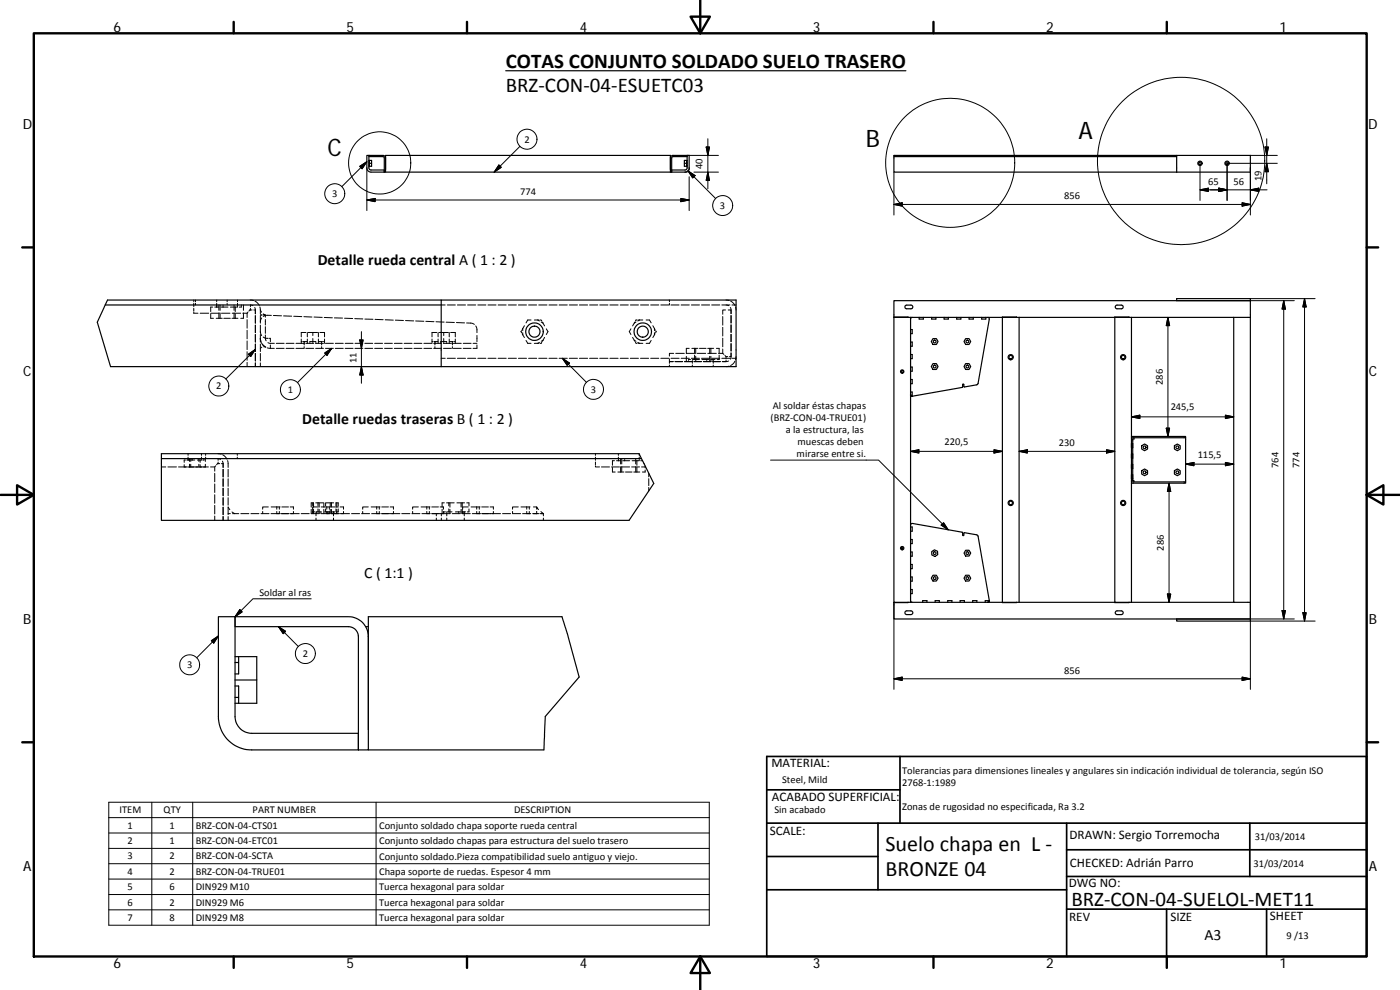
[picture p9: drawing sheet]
<svg xmlns="http://www.w3.org/2000/svg" width="420mm" height="297mm" viewBox="0 0 420 297" stroke-linecap="round" stroke-linejoin="round" font-family="sans-serif">
<g fill="none" stroke="#000" stroke-width=".36">
<path d="M151.8 21.2h120.1M110.7 49h.8M110.7 48.1h.8v1.8h-.8M110.7 49.2l.1 .7M110.7 48.3h.1M110.7 49.7h.1M110.8 48.1l-.1 .7M115.3 51h-4l-.4-.2-.2-.4v-3.8h-.6v3.8a1.26 1.26 0 0 0 1.2 1.2h4M115.6 47h.1M115.7 47.4l-.5-.7-4.5-.1v.4l4.5 .1 .1 4.5M115.7 51.6h85.5M115.7 47.4v3.5"/>
<path d="M115.7 47.4v4.2h-.4M201.2 47h.1M201.2 47.4l.1-.4 .5-.3 4.4-.1v.4l-4.5 .1-.1 4.5h-.4M201.2 47.4v-.8h-85.5v.8M201.2 47.4v4.2M201.6 51h4l.4-.2 .2-.4v-3.8h.6v3.8a1.26 1.26 0 0 1-1.2 1.2h-4zM205.4 49h.8M206.1 48.3h.1M206.1 49.7h.1M206.1 48.1l.1 .7M206.2 48.1h-.8v1.8h.8M206.2 49.2l-.1 .7"/>
<path d="M268.3 47v4.6h84.8M353.1 46.6h22.2v5h-22.2zM353.1 46.6h-84.8v.4h84.8M31.6 91.5h100.8M132.4 90h-100.1l-3.1 6.7 4 13.3h187.7v-20h-88.5v20M268.3 95.1l4.2 .1M268.3 95.1v.1M268.3 95.2v85.5h4.2M268.3 95.2h4.2M271.8 91.6l1.6-.1a.55 .55 0 0 1 .5 .6 .55 .55 0 0 1-.5 .5h-1.3a.57 .57 0 0 1-.5-.3 .57 .57 0 0 1 .2-.7zM272.5 95.2h.8M273.3 95.2h31.8"/>
<path d="M273.3 98.9h.5v1.2h-.5M273.3 95.2v85.5M273.8 95.2l-.4 .2-.1 .3M277.1 95.2v.5h-1.2v-.5M280.9 95.2v.5h-1.3v-.5M284.6 95.2v.5h-1.3v-.5M288.4 95.2v.5h-1.3v-.5M292.1 95.2v.5h-1.3v-.5M295.9 95.2v.5h-1.3v-.5M296.4 95.2l.3 .2 .2 .4-3.5 19.5-4 .8-.3-.9-.4 1-14.8 2.7-.6-.3M305.1 95.2l-4.3-.1v85.6h4.3M305.1 95.2h.7"/>
<path d="M305.8 95.2h33M305.8 95.2v85.5M334.9 91.6l1.6-.1a.55 .55 0 0 1 .6 .6 .55 .55 0 0 1-.6 .5h-1.3a.56 .56 0 0 1-.5-.3 .56 .56 0 0 1 .2-.7zM338.8 95.2l-4.2-.1v85.6h4.2M338.8 95.2h.8M339.6 95.2h35.7M339.6 95.2v85.5M353.1 89.6h22.2v.6h-22.2zM370.3 95.2v85.5h5M375.3 90.2h-107v4.9M375.3 90.2v5M375.3 95.2v85.5"/>
<path d="M273.3 118.4v.1M273.3 106.4h.5v1.2h-.5M273.3 113.9h.5v1.2h-.5M273.3 117.6h.5v1.3M273.3 110.1h.5v1.3h-.5M273.3 102.6h.5v1.3h-.5M273.3 118.4l.5 .5-.4-.2zM280 101.6h1l.5 .9-.5 .9h-1l-.5-.9zM280 109.1h1l.5 .9-.5 .8h-1l-.5-.8zM289.8 101.6h1l.5 .9-.5 .9h-1l-.5-.9zM289.8 109.1h1l.5 .9-.5 .8h-1l-.5-.8zM192.5 137.6h-144.1v18.5h140.4l7.4-11-4.4-9h-143.4v1.5"/>
<path d="M339.6 131h16.2v.3h-16.2M339.6 131.7h.3v12M339.9 136.2h-.3v1.3h.3M339.9 139.3h-.3v1.3h.3M339.9 133.1h-.3v1.2h.3M340.3 131.3v.4h-.4M342.6 133.7l.9-.5 .9 .5v1l-.9 .5-.9-.5zM352.5 133.7l.8-.5 .9 .5v1l-.9 .5-.8-.5zM355.8 131.3v13.3M273.3 157.6l.2-.5h.4l14.8 2.6 .4 1 .3-.9 4 .8 3.4 19.9M273.3 158.1h.5v1.3h-.5M339.6 142.5h.3"/>
<path d="M339.6 143.7h.3M339.6 144.6h16.2v.4h-16.2M339.9 143.7v.5h-.3M339.9 144.2h.4v.4M342.6 141.2l.9-.5 .9 .5v1l-.9 .5-.9-.5zM352.5 141.2l.8-.5 .9 .5v1l-.9 .5-.8-.5zM273.3 165.6h.5v1.3h-.5M273.3 173.1h.5v1.3h-.5M273.3 176.9h.5v1.2h-.5M273.3 169.4h.5v1.2h-.5M273.3 161.9h.5v1.2h-.5M279.6 165.5l.8-.5 1 .4v1l-.8 .6-.9-.5z"/>
<path d="M280 172.6h1l.5 .9-.5 .8h-1l-.5-.8zM289.8 165.1h1l.5 .8-.5 .9h-1l-.5-.9zM289.8 172.6h1l.5 .9-.5 .8h-1l-.5-.8zM70.5 197h6.6v14h-6.6M70.5 198.8h1.1M71.6 197v5.2h-1.1M109.7 188h.8M110.5 191v-6h58.1l1.8 5.6 3.4 12.5-10.2 11.9-.4 10h-52.7M110.5 191v28M110.5 191a5.9 5.9 0 0 0-5.9-6h-34.1v3h34.1a3 3 0 0 1 3 3v34M110.5 191v34h-2.9M268.3 180.7v.1"/>
<path d="M271.8 183.4l1.6-.1a.56 .56 0 0 1 .5 .5 .56 .56 0 0 1-.5 .6h-1.3a.57 .57 0 0 1-.5-.4 .57 .57 0 0 1 .2-.6zM272.5 180.7l-4.2 .1M272.5 180.7h.8M273.3 180.7h31.8M273.3 180.2l.5 .5M278.2 180.7v-.5h-1.3v.5M281.9 180.7v-.5h-1.2v.5M285.7 180.7v-.5h-1.3v.5M289.4 180.7v-.5h-1.2v.5M293.2 180.7v-.5h-1.3v.5M296.5 180.7l.4-.5zM296.8 180.6l-.4 .1"/>
<path d="M296.9 180.2h-1.2v.5M305.1 180.7h.7M305.8 180.7h33M334.9 183.4l1.6-.1a.56 .56 0 0 1 .6 .5 .56 .56 0 0 1-.6 .6h-1.3a.56 .56 0 0 1-.5-.4 .56 .56 0 0 1 .2-.6zM338.8 180.7h.8M339.6 180.7h30.7M375.3 180.7v5.7h-22.2v-.7h22.2h-107v-4.9M70.5 204h6.6M70.5 205.8h1.1v5.2M70.5 209.3h1.1M107.6 220h-32a5 5 0 0 1-5.1-5v-30h-5v30a10 10 0 0 0 10.1 10h32"/>
<circle cx="360.1" cy="49" r=".4"/>
<circle cx="360.1" cy="49" r=".65"/>
<circle cx="368.3" cy="49" r=".65"/>
<circle cx="368.3" cy="49" r=".42"/>
<circle cx="160.4" cy="99.5" r="1.66"/>
<circle cx="160.4" cy="99.5" r="2.63"/>
<circle cx="192.9" cy="99.5" r="2.63"/>
<circle cx="192.9" cy="99.5" r="1.66"/>
<circle cx="270.8" cy="111.5" r=".31"/>
<circle cx="270.8" cy="111.5" r=".49"/>
<circle cx="280.5" cy="110" r=".43"/>
<circle cx="280.5" cy="102.5" r=".42"/>
<circle cx="290.3" cy="110" r=".42"/>
<circle cx="290.3" cy="102.5" r=".42"/>
<circle cx="303.3" cy="107.2" r=".53"/>
<circle cx="303.3" cy="107.2" r=".78"/>
<circle cx="337.1" cy="107.2" r=".53"/>
<circle cx="337.1" cy="107.2" r=".78"/>
<circle cx="343.5" cy="134.2" r=".43"/>
<circle cx="353.3" cy="134.2" r=".42"/>
<circle cx="303.3" cy="150.9" r=".78"/>
<circle cx="303.3" cy="150.9" r=".53"/>
<circle cx="337.1" cy="150.9" r=".78"/>
<circle cx="337.1" cy="150.9" r=".53"/>
<circle cx="343.5" cy="141.7" r=".42"/>
<circle cx="353.3" cy="141.7" r=".41"/>
<circle cx="270.8" cy="164.5" r=".31"/>
<circle cx="270.8" cy="164.5" r=".5"/>
<circle cx="280.5" cy="173.5" r=".42"/>
<circle cx="280.5" cy="166" r=".42"/>
<circle cx="290.3" cy="173.4" r=".41"/>
<circle cx="290.3" cy="166" r=".41"/>
</g>
<g fill="#000">
<circle cx="273.3" cy="118.4" r=".18"/>
<circle cx="296.4" cy="180.7" r=".18"/>
</g>
<g fill="none" stroke="#000" stroke-width=".3">
<path d="M108 49.9l2.1-1.4-1.4 2.1zM110.1 48.5l-7.5 7.5M110.1 50.4v12.8M149.7 49.5l.7 .7-2.1 1.4zM156.1 43.9l-7.8 7.7M204.3 59.5l2.5 .5-2.5 .5zM205.6 51.6h.6M206.2 46.6h9.4M206.5 51.3l8.3 8.3M206.5 51.3l2.1 1.4-.7 .7zM206.8 50.4v.6M206.8 53v10.2"/>
<path d="M208.2 51.6h7.4M211.9 44.1h1l-.5 2.5zM212.4 41.6v15M212.4 51.6l.5 2.5h-1zM268.3 51.6v12.9M360.1 49v11.1M360.1 57l2.5-.5v.9zM365.7 56.5l2.6 .5-2.6 .4zM375.3 46.6h8M375.3 50.4v14.1M375.3 57l2.5-.5v.9zM379.7 44.1h1l-.5 2.5z"/>
<path d="M380.2 41.6v13.5M380.2 49l.5 2.5h-1zM380.3 57h-20.2M383.3 49h-15v11.1M110.1 60l2.5-.5v1zM110.1 60h96.7M268.3 61.3l2.5-.5v1zM268.3 61.3h107M372.8 60.8l2.5 .5-2.5 .5zM58.2 91v1M58.2 90v.5M58.2 92.5v.8"/>
<path d="M58.2 93.6v.4h1.2M58.7 90v.5M58.7 91v.5M60.1 94h2.5M63.2 94.1v1.4h.9M63.3 94h2.5M63.8 92.1h-.6v1.4M64.9 95.5h1.8M65 90v.5M65 91v.7M65.1 91.9l-.1 .2M65.7 92.1h-1.3"/>
<path d="M65.7 91.5v1.6M65.7 93.9v1.6M66.1 91.5v1.6M66.1 93.9v1.6M66.3 92.1h2.1M66.5 94h2.5M66.9 91.5v.2M66.9 91.9v.2M67.2 95.5h1.9M68.2 90v.5M68.2 91v.5M69.1 92.1h2.1"/>
<path d="M69.6 95.5h1.8M69.7 94h2.5M70.2 91.5v1.6M70.2 93.9v1.6M70.6 92.1v1.4M70.6 94.1v1.4M71.3 90v.5M71.3 91v.7M71.3 91.9v.2M72.4 91.9v.2h-.6M72.4 91.5v.2M72.9 94h1.3"/>
<path d="M73.1 93.9v1.6h-.8M73.1 91.5v1.6M74.2 94v1.3M74.2 95.9v2.6M74.2 99.1v2.6M74.4 93.6l-.2 .4M75.2 90l.9 .2M75.2 92.5v.5M75.7 93h-.7l-.3 .3M75.9 91.7l-.7-.2v.5M76.2 93h.4M76.4 92.3l.2 .7"/>
<path d="M76.5 90.3l1.3 1.4M76.6 93v1.1M76.6 94.7v2.3M76.6 97.6v2.2M78 92.1l.1 .9M78.1 93v1.1M78.1 94.7v2.3M78.1 97.6v2.2M78.1 93l.4 .7M78.1 94.5h.5M78.1 99.5l.4 1.2M78.5 95.4l-.4 1.2"/>
<path d="M79 94.2l.6 .3h-.4h.4v.7M79.6 98v2M79.6 95.9v1.6M81.4 94.6h-1.5l-.9 .3M82.1 94.7l2.4 .1M85.1 94.8l2.4 .1M88.1 94.9l2.5 .1M91.2 95l2.4 .1M91.8 99.8h-1.4v1.3M92.2 99.8v1.3M92.5 99.8h2.8M93.9 99.8v.9"/>
<path d="M94.2 95.1l2.5 .1M95.6 99.8v1.3M96 99.8h1.4v1.3M97.3 95.3l2.4 .1M100.4 95.4h2.4M103.4 95.5l2.4 .1M106.5 95.6l2.4 .1M108.5 99.5v15.5M109.5 95.7l2.4 .1M112.6 95.8l2.4 .1M115.6 95.9l2.4 .2M118.6 96.1l2.5 .1"/>
<path d="M121.7 96.2l2.5 .1M124.7 96.3l2.5 .1M127.8 96.4l2.4 .1M130.8 96.5l2.5 .1M131.1 99.8h-1.4v1.3M131.5 99.8v1.3M131.8 99.8h2.8M132.4 91.5h1.2M133.2 99.8v.9M133.9 96.7l2.5 .1M134.2 91.5h2.5M134.8 99.8v1.3"/>
<path d="M135.2 99.8h1.4v1.3M137 96.8l2.4 .1M137.3 91.5h2.4M140 96.9l1.6 .1 .8 .3M140.3 91.5h2.5M142.8 97.8l.3 .8v1.2M143.4 91.5h2.4M146.4 91.5h2.5M149.5 91.5h2.4M152.5 91.5h2.5M155.6 91.5h2.4M156.5 99.2l-.2 .3 .2 .3"/>
<path d="M156.9 98.6v.6M156.9 99.8v.6M156.9 98.6l-.2 .3M157.4 97.7l-.5 .9M158.6 91.5h2.5M159.4 96h-1l-.5 .9M160.4 96h1.3M161.4 96l.5 .3M161.7 91.5h2.5M162.1 96h.3l.2 .3M162.4 96.6l.6 .3M162.8 96.6l.2 .3"/>
<path d="M163 96.9l.4 .9M163.9 98.7l.6 .8-.6 .9M164.8 91.5h2.4M167.8 91.5h2.5M170.8 91.5h2.5M173.9 91.5h2.4M176.9 91.5h2.5M180 91.5h2.4M183 91.5h2.5M186.1 91.5h2.5M189.2 91.5h2.4M189.3 98.7l-.4 .8 .4 .9"/>
<path d="M190.4 96.9l-.5 .9M190.5 96.6l-.1 .3M190.9 96.6l-.5 .3M191.2 96h-.3l-.2 .3M191.6 96h1.3M191.9 96l-.5 .3M192.2 91.5h2.5M193.9 96h1l.5 .9M195.3 91.5h2.4M195.9 97.7l.5 .9M196.4 98.6v.6M196.4 99.8v.6"/>
<path d="M196.4 98.6l.2 .3M196.8 99.2l.1 .3-.1 .3M198.3 91.5h2.5M200.9 90v.5M200.9 91v.5M201.4 91.5h2.4M204.4 91.5h2.5M207.5 91.5h2.4M210.5 91.5h2.5M213.6 91.5h2.4M216.6 91.5h2.5M216.9 95v2.6"/>
<path d="M216.9 98.2v2.6M217.8 93h-.9v1.3M217.9 91.5l.8 .2M217.9 90l.9 .2M219.2 92.3l.2 1.8v-1.1h-.8M219.3 90.3l1.3 1.4M219.4 94.7v2.2M219.4 97.5v2.2M219.7 91.5h1.2M220.7 92.1l.2 .9M350.5 95.2v35.8M350.5 95.2l.5 2.5h-1z"/>
<path d="M375.3 90.2h13.1M375.3 89.6h19.4M385.3 90.2l.5 2.5h-1zM385.3 90.2v95.5M391.5 89.6v96.8M391.5 89.6l.5 2.5h-1zM74.2 102.3v2.6M74.2 105.5v2.6M74.2 108.7v1.3M74.5 106.3l2.1-1.5-1.4 2.2zM76.6 100.4v2.2M76.6 103.2v2.3"/>
<path d="M76.6 106v2.3M76.6 108.9v1.1M76.6 104.8l-8.8 8.9M78.1 100.4v2.2M78.1 103.2v2.3M78.1 106v2.3M78.1 108.9v1.1M78.3 102.4l-.2-.9 .3 1.2M78.5 102.9l1.3 1.3M78.6 104.2l-.5 .3M78.7 103.3l.9 .8-.5-.1M79 101.1l1.5 .4"/>
<path d="M79.6 100.5l.3 1.8M80.2 104.4l.9 .1M80.4 102.8l1.9 .2M80.8 101.5h.3v1M81.1 104.5h1.2M81.1 103.5v1M82.9 103h2.4M82.9 104.5h2.4M85.9 103h2.3M85.9 104.5h2.3M88.8 103h2.4M88.8 104.5h2.4"/>
<path d="M90.4 102.5h.3M90.4 101.7v1.3M91 102.5h1.2M91.3 102.5v.2M91.3 102.8v.7M91.3 104v.5M91.8 103h2.3M91.8 104.5h2.3M92.2 101.7v1.3M93 102.5v.2M93 102.8v.2M93 102.5h1.8v.2"/>
<path d="M93.9 101.6v1.1M93.9 102.8v.2M94.7 104.5h2.4M94.8 102.8l-.1 .2h2.4M95.6 101.7v1.3M95.6 102.5h.9M96.5 102.8v.2M96.5 102.5v.2M96.5 102.8v.7M96.5 104v.5M96.8 102.5l-.3 .2M97.1 102.5h.3"/>
<path d="M97.4 101.7v1.3M97.4 105.9l2.2-1.4-1.5 2.1zM97.7 103h2.3M97.7 104.5h2.3M99.6 104.5l-10.3 10.3M100.6 103h2.4M100.6 104.5h2.4M103.6 103h2.3M103.6 104.5h2.3M106.5 103h2.4M106.5 104.5h2.4M108 102h1l-.5 2.5z"/>
<path d="M108.5 110l.5 2.5h-1zM109.5 103h2.4M109.5 104.5h2.4M112.4 103h2.4M112.4 104.5h2.4M115.4 103h2.4M115.4 104.5h2.4M118.4 103h2.3M118.4 104.5h2.3M121.3 103h2.4M121.3 104.5h2.4M124.2 103h2.4"/>
<path d="M124.2 104.5h2.4M127.2 103h2.4M127.2 104.5h2.4M129.7 102.5h.3M129.7 101.7v1.3M130.2 103h2.3M130.2 104.5h2.3M130.3 102.5h1.1M130.5 104v.5M130.5 102.5v.2M130.5 102.8v.7M131.5 101.7v1.3"/>
<path d="M132.2 102.8v.2M132.4 107.5h1.2M133.1 103h2.4M133.1 104.5h2.4M133.2 101.6v1.1M133.2 102.8v.2M134 102.5h-1.7l-.1 .2M134.1 102.5v.2M134.1 102.8v.2M134.2 107.5h2.5M134.8 101.7v1.3M134.9 102.5h.9"/>
<path d="M135.8 102.8v.2M135.8 104v.5M135.8 102.5v.2M135.8 102.8v.7M136 103h2.4M136 102.5l-.2 .2M136 104.5h2.4M136.4 102.5h.2M136.6 101.7v1.3M137.3 107.5h2.4M139 103h2.4M139 104.5h2.4"/>
<path d="M140.3 107.5h2.5M142 103h1.1M143.1 103.5v1h-1.1M143.1 100.6v1.9M143.4 107.5h2.4M146.4 107.5h2.5M149.5 107.5h2.4M152.5 107.5h2.5M155.6 107.5h2.4M156.7 100.1l.2 .3M156.9 100.4l.5 .9M157.9 102.2l.5 .8h1"/>
<path d="M158.6 107.5h2.5M160.4 103h1.3M161.7 107.5h2.5M161.9 102.7l-.5 .3M162.6 102.7l-.2 .3h-.3M163 102.1l-.6 .3M163 102.1l-.2 .3M163.4 101.2l-.4 .9M164.8 107.5h2.4M167.8 107.5h2.5M168.8 107.5l2.1 1.4-.7 .7zM168.8 107.5l7.2 7.2"/>
<path d="M170.8 107.5h2.5M173.9 107.5h2.4M176.9 107.5h2.5M180 107.5h2.4M183 107.5h2.5M186.1 107.5h2.5M189.2 107.5h2.4M189.9 101.2l.5 .9M190.4 102.1l.5 .3M190.4 102.1l.1 .3M190.7 102.7l.2 .3h.3M191.4 102.7l.5 .3"/>
<path d="M191.6 103h1.3M192.2 107.5h2.5M195.3 107.5h2.4M195.4 102.2l-.5 .8h-1M196.4 100.4l-.5 .9M196.6 100.1l-.2 .3M198.3 107.5h2.5M200.9 109.5v.5M200.9 107.7v.8h1.1h-1.1v.5M201.4 107.5h2.4M202.2 106h-1.3v.8M202.8 106h2.6"/>
<path d="M204.4 107.5h2.5M204.9 108.5h-2.3M206 106.9v1.6M206 106h2.6M206.6 108.3v.2M206.8 104.5h-.8v1.6M207.2 107.9h-.6v.2M207.5 107.5h2.4M207.6 104.5h1.8M207.7 108.5h-2.3M207.8 109.5v.5M207.8 107.9v.2"/>
<path d="M207.8 108.3v.7M207.8 107.9h2.1M208.5 104.5v1.4M208.5 106.6v1.3M208.8 104.5v1.6M208.8 106.9v1.6M209.2 106h2.6M209.9 104.5h2M210.5 108.5h-2.2M210.5 107.5h2.5M210.6 107.9h2.1M212.1 107.9v.2"/>
<path d="M212.1 108.3v.2M212.4 104.5h1.8M212.4 106h2.6M213 104.5v1.6M213 106.9v1.6M213.3 106.9l.1 1.6h-2.3M213.3 104.5v1.6M213.6 107.5h2.4M214 107.9v.2M214 108.3v.2M214 109.5v.5M214 108.3v.7"/>
<path d="M214.6 107.9h-1.3M215 104.5h.8v1.4M215.6 106h1.3l.3 .3M215.8 106.6v1.3h-.6M216.2 108.5h-2.3M216.6 107.5h2.5M216.9 101.5v2.6M216.9 104.7v1.3M217.6 106.7l.3 .3M217.9 107h.5M217.9 108.5h-1.1M217.9 107v.5"/>
<path d="M217.9 108v.5M218.7 108.3l-.8 .2M218.8 109.9l-.9 .1M218.9 107h.5v-1.1l-.2 1.9M219.4 100.3v2.2M219.4 103.1v2.2M219.7 107.5h1.2M220.6 108.4l-.6 .7-.7 .6M220.9 107l-.2 1M55.3 139.4v.7h.5M55.7 138h-.4v.7M56.1 138h.8"/>
<path d="M56.4 136.1v.5M56.4 137.1v.7M56.4 137.9v.1M56.5 137.6v.2M56.5 137.9v.1M56.9 137.6v.9M56.9 139.3v.8M57.2 137.6v.9M57.2 139.3v.8M57.7 137.6v.2M57.7 137.9v.1M58.5 138h-1.2"/>
<path d="M59.7 137.6v.9M59.7 139.3v.8M60.1 138v.7M60.1 139.4v.7M60.5 136.1v.5M60.5 137.1v.7M60.5 137.9l-1.3 .1M61.2 137.9l-.4 .1M61.2 137.6v.2M61.6 139.3v.8h-.5M61.6 137.6v.9M61.7 136.1v.5"/>
<path d="M61.7 137.1v.5M64.7 139.8l-.3 .3v1.3M65.5 138.6v.5M65.5 136.1l.9 .2M65.9 139.1h-.6l-.3 .3M66.2 137.8l-.7-.2v.5M66.5 139.1h.5M66.8 138.4l.2 .7M66.8 136.4l1.3 1.4M67 139.1v1.2M68.3 138.2l.2 2.1M71.2 136.1v.5"/>
<path d="M71.2 137.1v.5M178.7 139.8v.3h1.2M178.7 137.1v1M178.7 136.1v.5M178.7 138.6v.8M184.4 138.2h-.6v1.4M185 138.2h1.3M185.6 136.1v.5M185.6 137.1v.7M185.6 138v.2M185.6 137.6v.2M186.3 137.6v1.6"/>
<path d="M186.6 137.6v1.6M186.9 138.2h2.1M187.5 137.6v.2M187.5 138v.2M189.7 138.2h2M190.8 137.6v1.6M191.1 138.2v1.4M191.8 136.2v.5M191.8 137.2v.6M191.8 138v.2M192.3 138.2h.6M193.6 139.8v.6"/>
<path d="M231.3 138h32.4l20.9 21M273.3 135.4l2.5-.5v1zM273.3 135.4h27.5M298.3 134.9l2.5 .5-2.5 .5zM305.8 135.4l2.5-.5v1zM305.8 135.4h28.8M332.1 134.9l2.5 .5-2.5 .5zM339.6 125.1l2.5-.5v1zM339.6 125.1h30.7M350 128.5h1l-.5 2.5zM355.8 139.3l2.5-.6v1zM355.8 139.3h14.5"/>
<path d="M367.8 138.7l2.5 .6-2.5 .4zM367.8 124.6l2.5 .5-2.5 .5zM48.4 140.1h1.4M50.4 140.1h2.5M53.6 140.1h2.5M56.4 140.1h1.8M56.8 140.1h2.5M58.8 140.1h1.8M60 140.1h2.5M63.2 140.1h1.2M64.4 142v2.6M64.4 145.2v2.6"/>
<path d="M64.4 148.4v2.6M64.4 151.6v2.6M64.4 154.8v1.3M67 140.8v2.3M67 143.7v2.2M67 146.5v2.3M67 149.3v2.3M67 152.2v2.2M67 155v1.1M68.5 140.8v2.3M68.5 143.7v2.2M68.5 146.5v2.3"/>
<path d="M68.5 149.3v2.3M68.5 152.2v2.2M68.5 155v1.1M68.5 154.1h.6M68.5 152.1l.5 .8M69.6 153.6l.9 .5M69.8 154.1h.7M70.5 154.1h1.2M72.3 154.1h2.4M75.3 154.1h2.4M78.3 154.1h2.4M78.8 153.5v.6"/>
<path d="M80.5 152.1h-1.7v.7M81.4 152.1h2.7M83.1 152.1v.7M83.1 153.5v.6M83.8 152.1v.7M83.8 153.5v.6M84.1 154.1h-2.8M84.3 154.1h2.5M84.6 152.1h2M87.1 154.1h2.7M87.1 152.1h1v.7M88.1 153.5v.6"/>
<path d="M90.4 154.1h2.4M93.4 152.8v1.3h2.4v-1.3M93.4 152.2v-1.3h.7v1.3M93.8 152.7v.9h.7M93.8 150.9v.9M93.8 153.5v.6M93.9 153.6v.2M93.9 153.9v.2M94 153.6v.2M94 153.9v.2M94.1 152.8v1.3M94.8 150.9h2.2"/>
<path d="M94.8 155.4v.7M94.8 153.6v.2M94.8 153.9v.9M94.9 153.6h1.5M95 153.6v.2M95 153.9v.2M95.4 150.9v.9M95.4 152.7v.9M95.5 152.1h-1.7v.7M95.8 150.9v1.3M96.3 153.6v.2M96.3 153.9v.2"/>
<path d="M97.2 150.9v1.3M97.2 152.8v1.3M97.4 153.6h1.5M97.7 150.9v.9M97.7 152.7v.9M97.8 150.9h2.3M98.1 152.1v.7M98.1 153.5v.6M98.1 153.6v.2M98.1 153.9v.2M98.4 153.6v.2M98.4 153.9v.2"/>
<path d="M98.8 152.1v.7M98.8 153.5v.6M99.1 154.1h-2.7M99.1 152.1h-2.7M99.1 150.9v1.3M99.1 152.8v1.3M99.5 153.6h1M99.5 152.8v1.3h2.4M99.5 150.9v1.3M99.6 152.1h2M100 153.6v.2M100 153.9v.2"/>
<path d="M100.1 155.4v.7M100.1 153.6v.2M100.1 153.9v.9M100.2 153.6v.2M100.2 153.9v.2M100.8 151.8v-.9h.7v.9M100.8 152.7v.9M101 153.9v.2M101.1 150.9v1.3M101.1 152.8v1.3M101.5 152.7v.9h-.5v.2M102.1 154.1h2.8"/>
<path d="M102.1 152.1h1v.7M103.1 153.5v.6M105.5 154.1h2.4M108.5 154.1h2.4M108.8 153.5v.6M110.5 152.1h-1.7v.7M111.4 152.1h2.7M113.1 152.1v.7M113.1 153.5v.6M113.8 152.1v.7M113.8 153.5v.6M114.1 154.1h-2.6"/>
<path d="M114.6 154.1h2.4M114.6 152.1h2M117.1 154.1h2.9M117.1 152.1h1v.7M118.1 153.5v.6M120.6 154.1h2.4M123.6 154.1h2.4M123.8 153.5v.6M125.5 152.1h-1.7v.7M128.1 152.1v.7M128.1 153.5v.6M128.9 152.1v.7"/>
<path d="M128.9 153.5v.6M129.1 152.1h-2.7M129.1 154.1h-2.5M129.6 152.1h2M129.6 154.1h5.5M130.9 154.1v.7M130.9 155.4v.7M132.1 152.1h1v.7M132.4 154.1v.7M132.4 155.4v.7M132.7 152.8v1.3M133.1 153.5v.6"/>
<path d="M133.2 153.9v.2M133.3 150.9h-.6v1.3M133.7 153.6h-.5v.2M134 150.9h2.3M134.1 155.4v.7M134.1 153.6v.2M134.1 153.9v.9M134.2 153.6h1.5M134.7 152.7v.9M134.7 150.9v.9M135 150.9v1.3M135 152.8v1.3"/>
<path d="M135.7 154.1h2.4M136.7 153.6h1.5M137.1 150.9h2.3M137.7 153.6v.2M137.7 153.9v.2M138.4 150.9v1.3M138.4 152.8v1.3M138.7 153.6h1M138.7 152.8v1.3h2.4M138.7 150.9v1.3M138.8 153.5v.6M139.3 153.6v.2"/>
<path d="M139.3 153.9v.2M139.3 155.4v.7M139.3 153.9v.9M140.1 150.9h.6v.9M140.5 152.1h-1.7v.7M140.7 152.7v.9h-.5M141.4 152.1h2.7M141.7 154.1h2.5M143.1 152.1v.7M143.1 153.5v.6M143.8 152.1v.7M143.8 153.5v.6"/>
<path d="M144.6 154.1h5.6M144.6 152.1h2M147.1 152.1h1v.7M148.1 153.5v.6M150.8 154.1h2.4M153.8 153.5v.6h2.4M155.5 152.1h-1.7v.7M156.4 152.1h2.7M156.8 154.1h2.5M158.1 152.1v.7M158.1 153.5v.6M158.8 152.1v.7"/>
<path d="M158.8 153.5v.6M159.9 154.1h1.3M160.1 152.1h1M161.1 152.8v-.7l.5 .8M161.1 153.5v.6h.6M162.1 154.1h.2M162.3 153.5l.8 .6M162.4 154.1h.1M162.4 154.1h.7M162.7 154.1h.1M163 154.1h.1M163.1 154.1v.7"/>
<path d="M163.1 155.4v.7M180.5 140.1h2.4M183.5 140.1h2.4M183.8 140.3v1.3h.8M185.4 141.6h1.8M186.3 140v1.6M186.5 140.1h2.4M186.6 140v1.6M187.7 141.6h2M189.6 140.1h2.3M190.2 141.6h1.8M190.8 140v1.6"/>
<path d="M191.1 140.3v1.3M192.5 140.1h1.2M193.6 141v.6h-.8M194.7 142v1.1M194.7 143.6v2.1M194.7 146.2v1.1M282.5 157.5l.7-.7 1.4 2.2zM350.8 145v35.7M350.8 145l.6 2.5h-1.1zM93.4 179.7h-17.5l-5.4 5.3M350.3 178.2h1.1l-.6 2.5zM63.4 192.2l2.1-1.4-1.4 2.2z"/>
<path d="M65.5 190.8l-6.5 6.6M72 182.9l.7 .7-2.2 1.4zM83.6 188l5.9 6M83.6 188l2.1 1.4-.7 .7zM268.3 180.7v26.1M375.3 185.7h13.1M375.3 180.7v26.1M375.3 186.4h19.4M384.8 183.2h1l-.5 2.5zM391 183.8h1l-.5 2.6zM268.3 203.7l2.5-.5v1zM268.3 203.7h107"/>
<path d="M372.8 203.2l2.5 .5-2.5 .5zM32.6 240.7h180.3v36.9h-180.3zM32.6 245.3h180.3M32.6 249.9h180.3M32.6 254.6h180.3M32.6 259.1h180.3M45.6 240.7v36.9M57.8 240.7v36.9M112.9 240.7v36.9M32.6 263.8h180.3M32.6 268.4h180.3M32.6 273h180.3"/>
<circle cx="100.5" cy="58.1" r="3"/>
<circle cx="113.9" cy="48.9" r="9.3"/>
<circle cx="158.2" cy="41.8" r="3"/>
<circle cx="285.2" cy="48.9" r="19.4"/>
<circle cx="354.5" cy="48.3" r="25.1"/>
<circle cx="216.9" cy="61.7" r="3"/>
<circle cx="65.7" cy="115.8" r="3"/>
<circle cx="87.2" cy="116.9" r="3"/>
<circle cx="178.1" cy="116.8" r="2.99"/>
<circle cx="56.9" cy="199.5" r="3"/>
<circle cx="91.6" cy="196.1" r="3"/>
</g>
<g fill="none" stroke="#000" stroke-width=".71">
<path d="M10.1 10h400.1v277h-400.1zM70.1 6.6v3.4M140.2 6.6v3.4M207.3 5h5.8l-2.9 5zM210.2 0v10M280.2 6.6v3.4M350.2 6.6v3.4M6.7 74.2h3.4M410.2 74.2h3.4M.2 148.5h9.9M5.1 145.6l5 2.9-5 2.9zM410.2 148.5l5-2.9v5.8z"/>
<path d="M410.2 148.5h9.9M6.7 222.7h3.4M410.2 222.7h3.4M70.1 287v3.4M140.2 287v3.4M210.2 287l2.9 5h-5.8zM210.2 287v10M280.2 287v3.4M350.2 287v3.4"/>
</g>
<g fill="none" stroke="#000" stroke-width=".51">
<path d="M230.1 237h40M270.1 227v20M410.2 227h-180.1v60h180v-60M230.1 257h33.4M230.1 247h180M263.5 247v20M320.1 255h90M320.1 247v40M375.1 247v16M230.1 267h90M320.1 272.8h90M320.1 263h90"/>
<path d="M350.1 272.8v14.2M380.1 272.8v14.2"/>
</g>
<g fill="#000" stroke="#000" stroke-width=".3">
<path d="M108 49.9l2.1-1.4-1.4 2.1zM110.1 60l2.5-.5v1zM149.7 49.5l.7 .7-2.1 1.4zM206.5 51.3l2.1 1.4-.7 .7zM211.9 44.1h1l-.5 2.5zM212.4 51.6l.5 2.5h-1zM360.1 57l2.5-.5v.9zM365.7 56.5l2.6 .5-2.6 .4zM375.3 57l2.5-.5v.9zM379.7 44.1h1l-.5 2.5zM380.2 49l.5 2.5h-1zM204.3 59.5l2.5 .5-2.5 .5z"/>
<path d="M268.3 61.3l2.5-.5v1zM372.8 60.8l2.5 .5-2.5 .5zM350.5 95.2l.5 2.5h-1zM385.3 90.2l.5 2.5h-1zM391.5 89.6l.5 2.5h-1zM74.5 106.3l2.1-1.5-1.4 2.2zM97.4 105.9l2.2-1.4-1.5 2.1zM108 102h1l-.5 2.5zM108.5 110l.5 2.5h-1zM168.8 107.5l2.1 1.4-.7 .7zM273.3 135.4l2.5-.5v1zM298.3 134.9l2.5 .5-2.5 .5z"/>
<path d="M305.8 135.4l2.5-.5v1zM332.1 134.9l2.5 .5-2.5 .5zM339.6 125.1l2.5-.5v1zM350 128.5h1l-.5 2.5zM355.8 139.3l2.5-.6v1zM367.8 138.7l2.5 .6-2.5 .4zM367.8 124.6l2.5 .5-2.5 .5zM282.5 157.5l.7-.7 1.4 2.2zM350.8 145l.6 2.5h-1.1zM350.3 178.2h1.1l-.6 2.5zM63.4 192.2l2.1-1.4-1.4 2.2zM72 182.9l.7 .7-2.2 1.4z"/>
<path d="M83.6 188l2.1 1.4-.7 .7zM384.8 183.2h1l-.5 2.5zM391 183.8h1l-.5 2.6zM268.3 203.7l2.5-.5v1zM372.8 203.2l2.5 .5-2.5 .5z"/>
</g>
<g font-size="7.2">
<text x="323.6" y="41.7">A</text>
<text x="98.3" y="46.7">C</text>
<text x="259.9" y="44">B</text>
</g>
<g font-size="6.6">
<text x="265.8" y="255.2">Suelo chapa en L ‐</text>
<text x="265.8" y="262.8">BRONZE 04</text>
</g>
<g font-size="6.3">
<text x="151.8" y="20.3">COTAS CONJUNTO SOLDADO SUELO TRASERO</text>
<text x="151.8" y="27.6">BRZ‐CON‐04‐ESUETC03</text>
<text x="321.5" y="271.9">BRZ‐CON‐04‐SUELOL‐MET11</text>
</g>
<g font-size="4.7">
<text x="95.4" y="79.5">Detalle rueda central A ( 1 : 2 )</text>
<text x="90.7" y="127.2">Detalle ruedas traseras B ( 1 : 2 )</text>
<text x="109.3" y="173.4">C ( 1:1 )</text>
<text x="361.5" y="282">A3</text>
</g>
<g font-size="4.2">
<text x="34" y="9.6">6</text>
<text x="104" y="9.6">5</text>
<text x="174" y="9.6">4</text>
<text x="244" y="9.6">3</text>
<text x="314" y="9.6">2</text>
<text x="384" y="9.6">1</text>
<text x="6.8" y="38.7">D</text>
<text x="410.6" y="38.7">D</text>
<text x="7" y="112.9">C</text>
<text x="410.8" y="112.9">C</text>
<text x="7" y="187.1">B</text>
<text x="410.8" y="187.1">B</text>
<text x="7" y="261.3">A</text>
<text x="410.8" y="261.3">A</text>
<text x="34" y="290.4">6</text>
<text x="104" y="290.4">5</text>
<text x="174" y="290.4">4</text>
<text x="244" y="290.4">3</text>
<text x="314" y="290.4">2</text>
<text x="384" y="290.4">1</text>
</g>
<g font-size="3.9">
<text x="231.5" y="230.3">MATERIAL:</text>
<text x="231.6" y="240.4">ACABADO SUPERFICIAL:</text>
<text x="231.1" y="250.6">SCALE:</text>
<text x="321" y="251.9">DRAWN: Sergio Torremocha</text>
<text x="321.1" y="260.3">CHECKED: Adrián Parro</text>
<text x="320.8" y="266.2">DWG NO:</text>
<text x="381.1" y="275.9">SHEET</text>
<text x="320.9" y="276.2">REV</text>
<text x="351.2" y="276.3">SIZE</text>
</g>
<g font-size="3.1">
<text x="157.4" y="42.8">2</text>
<text x="210.9" y="50.7" transform="rotate(-90 210.9 50.7)">40</text>
<text x="99.7" y="59.1">3</text>
<text x="156.1" y="58.5">774</text>
<text x="319.4" y="59.8">856</text>
<text x="362.6" y="55.4">65</text>
<text x="370.2" y="55.4">56</text>
<text x="378.6" y="54.4" transform="rotate(-90 378.6 54.4)">19</text>
<text x="216.1" y="62.7">3</text>
<text x="107" y="108.9" transform="rotate(-90 107 108.9)">11</text>
<text x="64.9" y="116.9">2</text>
<text x="86.4" y="117.9">1</text>
<text x="177.3" y="117.9">3</text>
<text x="348.9" y="115.5" transform="rotate(-90 348.9 115.5)">286</text>
<text x="231.9" y="122.7">Al soldar éstas chapas</text>
<text x="351.3" y="123.1">245,5</text>
<text x="231.2" y="126.3">(BRZ‐CON‐04‐TRUE01)</text>
<text x="235.8" y="129.9">a la estructura, las</text>
<text x="239.1" y="137.1">mirarse entre si.</text>
<text x="239.4" y="133.5">muescas deben</text>
<text x="283.4" y="133.5">220,5</text>
<text x="317.8" y="133.9">230</text>
<text x="359.4" y="137.3">115,5</text>
<text x="383.7" y="140.4" transform="rotate(-90 383.7 140.4)">764</text>
<text x="390" y="140.4" transform="rotate(-90 390 140.4)">774</text>
<text x="349.3" y="165.2" transform="rotate(-90 349.3 165.2)">286</text>
<text x="77.8" y="178.7">Soldar al ras</text>
<text x="90.9" y="197.1">2</text>
<text x="56.1" y="200.5">3</text>
<text x="319.4" y="202.1">856</text>
<text x="270.7" y="232.2">Tolerancias para dimensiones lineales y angulares sin indicación individual de tolerancia, según ISO</text>
<text x="234.7" y="234.9">Steel, Mild</text>
<text x="270.7" y="235.8">2768‐1:1989</text>
<text x="35.8" y="244">ITEM</text>
<text x="49.1" y="244">QTY</text>
<text x="75.8" y="244">PART NUMBER</text>
<text x="154.3" y="244">DESCRIPTION</text>
<text x="232.4" y="244.1">Sin acabado</text>
<text x="270.7" y="243">Zonas de rugosidad no especificada, Ra 3.2</text>
<text x="38.3" y="248.6">1</text>
<text x="50.9" y="248.6">1</text>
<text x="58.8" y="248.6">BRZ‐CON‐04‐CTS01</text>
<text x="113.8" y="248.7">Conjunto soldado chapa soporte rueda central</text>
<text x="38.3" y="253.2">2</text>
<text x="38.3" y="257.9">3</text>
<text x="50.9" y="253.2">1</text>
<text x="50.9" y="257.9">2</text>
<text x="58.8" y="253.2">BRZ‐CON‐04‐ETC01</text>
<text x="58.8" y="257.9">BRZ‐CON‐04‐SCTA</text>
<text x="113.8" y="253.3">Conjunto soldado chapas para estructura del suelo trasero</text>
<text x="113.8" y="257.9">Conjunto soldado.Pieza compatibilidad suelo antiguo y viejo.</text>
<text x="376.6" y="252">31/03/2014</text>
<text x="38.3" y="262.4">4</text>
<text x="50.9" y="262.5">2</text>
<text x="58.8" y="262.5">BRZ‐CON‐04‐TRUE01</text>
<text x="113.8" y="262.5">Chapa soporte de ruedas. Espesor 4 mm</text>
<text x="376.2" y="260.1">31/03/2014</text>
<text x="38.3" y="267">5</text>
<text x="50.9" y="267.1">6</text>
<text x="58.8" y="267.1">DIN929 M10</text>
<text x="113.8" y="267.1">Tuerca hexagonal para soldar</text>
<text x="38.3" y="271.7">6</text>
<text x="50.9" y="271.7">2</text>
<text x="58.8" y="271.7">DIN929 M6</text>
<text x="113.8" y="271.7">Tuerca hexagonal para soldar</text>
<text x="38.3" y="276.3">7</text>
<text x="50.9" y="276.3">8</text>
<text x="58.8" y="276.3">DIN929 M8</text>
<text x="113.8" y="276.4">Tuerca hexagonal para soldar</text>
<text x="386" y="281.6">9 /13</text>
</g>
</svg>
